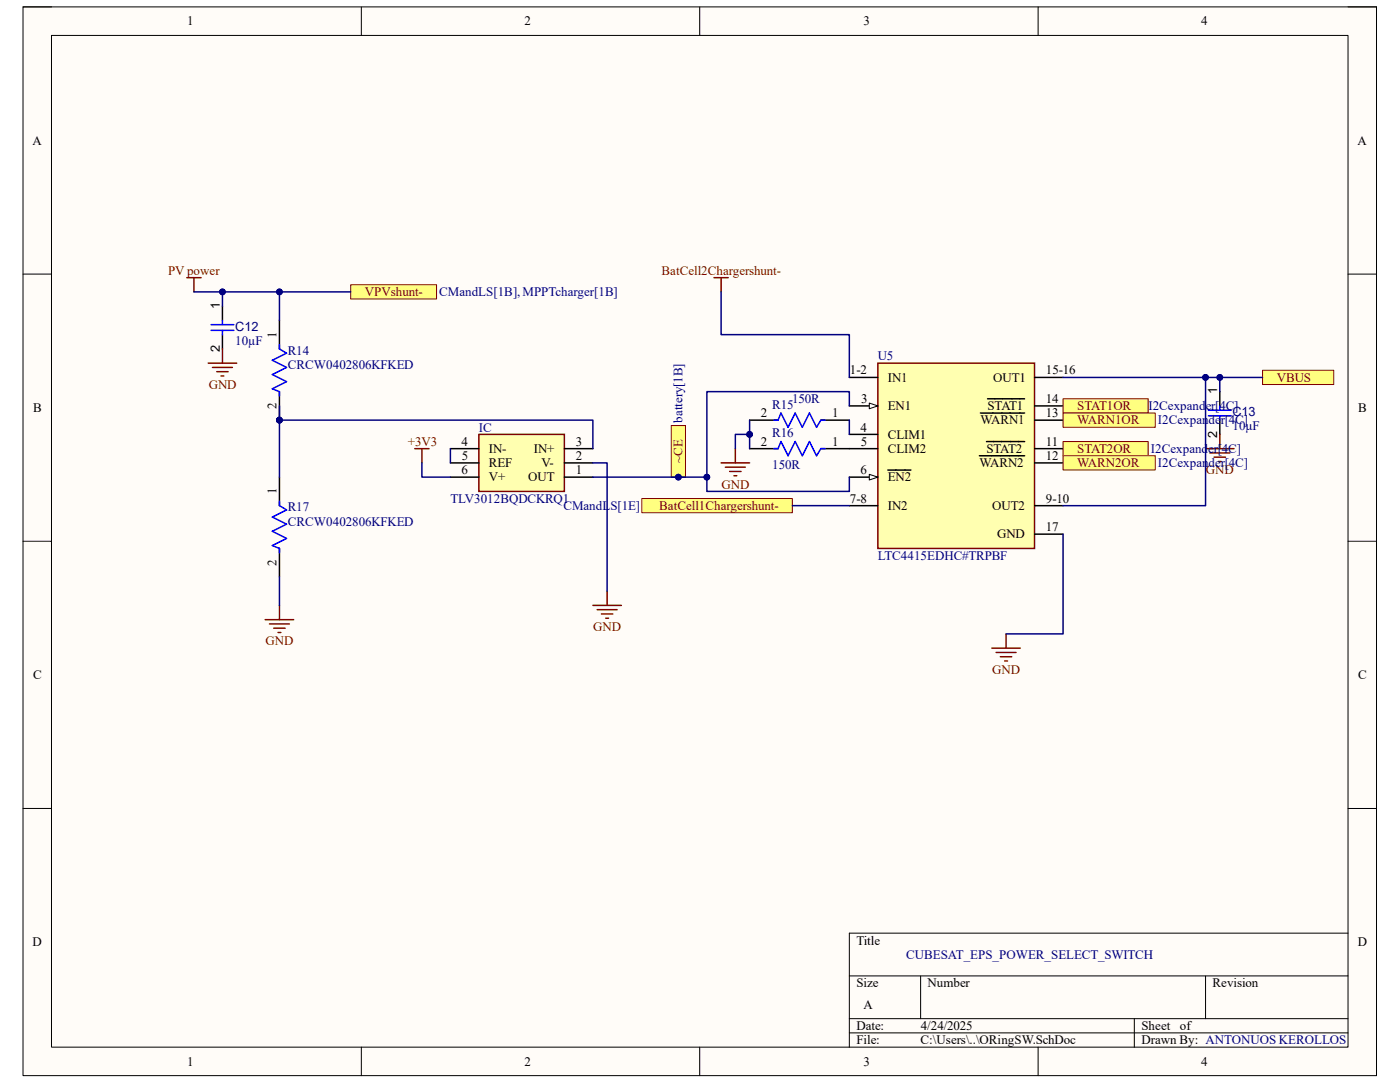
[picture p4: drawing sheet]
<svg xmlns="http://www.w3.org/2000/svg" width="279mm" height="216mm" viewBox="0 0 279 216" stroke-linecap="round" stroke-linejoin="round" font-family="sans-serif">
<path d="M4.6 1.4h270.1v213.2h-270.1z" fill-rule="evenodd" fill="#fffcf8"/>
<path d="M4.6 1.4h270.1v213.2h-270.1z" fill="none" stroke="#000" stroke-width=".2"/>
<path d="M10.3 7.1h258.7v201.8h-258.7z" fill-rule="evenodd" fill="#fffcf8"/>
<g fill="none" stroke="#000" stroke-width=".2">
<path d="M4.6 1.4h5.7M10.3 7.1h258.7v201.8h-258.7zM72.1 1.4v5.7M139.6 1.4v5.7M207.2 1.4v5.7M269 1.4h5.7v5.7M4.6 54.7h5.7M269 54.7h5.7M4.6 108h5.7M269 108h5.7M4.6 161.3h5.7M269 161.3h5.7"/>
<path d="M169.5 194.7h99.5M183.7 194.7v8.6M240.6 194.7v8.6M269 186.2h-99.5v22.7M72.1 208.9v5.7M139.6 208.9v5.7M169.5 203.3h99.5M169.5 206.1h99.5M207.2 208.9v5.7M226.4 203.3v5.6M274.7 208.9v5.7"/>
</g>
<path d="M175.2 72.5h31.3v36.9h-31.3z" fill-rule="evenodd" fill="#ffffb0"/>
<path d="M175.2 72.5h31.3v36.9h-31.3z" fill="none" stroke="#800000" stroke-width=".3"/>
<path d="M169.5 75.3h5.7M206.5 75.3h5.7M169.5 86.7h5.7M169.5 89.5h5.7M169.5 95.2h5.7M169.5 100.9h5.7M206.5 100.9h5.7" fill="none" stroke="#000" stroke-width=".3"/>
<path d="M173.5 94.6l1.7 .6-1.7 .6z" fill="#f8fcff"/>
<path d="M173.5 94.6l1.7 .6-1.7 .6z" fill="none" stroke="#000" stroke-width=".2"/>
<path d="M197.1 79.6h7.4M169.5 81h5.7M177.2 93.8h4.6M195.5 90.9h9M195.7 82.4h8.8M196.9 88.1h7.6M206.5 81h5.7M206.5 89.5h5.7M206.5 83.8h5.7M206.5 92.4h5.7" fill="none" stroke="#000" stroke-width=".3"/>
<path d="M173.5 80.4l1.7 .6-1.7 .6z" fill="#f8fcff"/>
<path d="M173.5 80.4l1.7 .6-1.7 .6z" fill="none" stroke="#000" stroke-width=".2"/>
<path d="M44.4 61.1v2.8M44.4 66.8v2.8M206.5 106.6h5.7" fill="none" stroke="#000" stroke-width=".3"/>
<g fill="none" stroke="#800000" stroke-width=".3">
<path d="M37.3 55.4h2.8M38.7 55.4v2.8M41.5 72.5h5.7M42.4 73.3h4M43.3 74.2h2.2M44.1 75h.6M44.4 69.6v2.9M82.8 89.5h2.8M84.2 89.5v2.9M121.2 118v2.8M52.9 123.6h5.7M53.8 124.5h4"/>
<path d="M54.6 125.3h2.3M55.5 126.2h.5M55.8 120.8v2.8M118.3 120.8h5.7M119.2 121.7h4M120 122.5h2.3M120.9 123.4h.5M197.9 129.3h5.7M198.8 130.2h4M199.6 131h2.3M200.5 131.9h.6M200.8 126.5v2.8"/>
</g>
<path d="M42.1 65.9h4.6M42.1 64.8h4.6M44.4 63.9v.9M44.4 65.9v.9" fill="none" stroke="#00f" stroke-width=".3"/>
<path d="M252 73.9h14.2v2.8h-14.2z" fill-rule="evenodd" fill="#ffff80"/>
<path d="M252 73.9h14.2v2.8h-14.2z" fill="none" stroke="#800000" stroke-width=".2"/>
<path d="M243.4 78.1v2.9M149.6 89.5h5.7M149.6 83.8h5.7M163.8 89.5h5.7M163.8 83.8h5.7M243.4 83.8v2.9" fill="none" stroke="#000" stroke-width=".3"/>
<path d="M154.4 89.5h.9l.6-1.4 1.4 2.8 1.4-2.8 1.4 2.8 1.4-2.8 1.5 2.8 .8-1.4h.9M154.4 83.8h.9l.6-1.4 1.4 2.9 1.4-2.9 1.4 2.9 1.4-2.9 1.5 2.9 .8-1.5h.9M241.2 83h4.5M241.2 81.9h4.5M243.4 81v.9M243.4 83v.8" fill="none" stroke="#00f" stroke-width=".3"/>
<path d="M143.9 92.4h5.7M144.8 93.2h3.9M145.6 94.1h2.3M146.5 94.9h.5M146.8 89.5v2.9M240.6 89.5h5.7M241.4 90.4h4M242.3 91.2h2.3M243.2 92.1h.5M243.4 86.7v2.8" fill="none" stroke="#800000" stroke-width=".3"/>
<path d="M134 84.9h2.8v10.3h-2.8z" fill-rule="evenodd" fill="#ffff80"/>
<path d="M134 84.9h2.8v10.3h-2.8z" fill="none" stroke="#800000" stroke-width=".2"/>
<circle cx="135.4" cy="95.2" r=".57" fill="#000080"/>
<circle cx="135.4" cy="95.2" r=".57" fill="none" stroke="#000080" stroke-width=".2"/>
<path d="M212.2 79.6h16.9v2.8h-16.9z" fill-rule="evenodd" fill="#ffff80"/>
<path d="M212.2 79.6h16.9v2.8h-16.9z" fill="none" stroke="#800000" stroke-width=".2"/>
<path d="M212.2 82.4h18.4v2.9h-18.4z" fill-rule="evenodd" fill="#ffff80"/>
<path d="M212.2 82.4h18.4v2.9h-18.4z" fill="none" stroke="#800000" stroke-width=".2"/>
<path d="M212.2 88.1h16.9v2.8h-16.9z" fill-rule="evenodd" fill="#ffff80"/>
<path d="M212.2 88.1h16.9v2.8h-16.9z" fill="none" stroke="#800000" stroke-width=".2"/>
<path d="M212.2 90.9h18.4v2.9h-18.4z" fill-rule="evenodd" fill="#ffff80"/>
<path d="M212.2 90.9h18.4v2.9h-18.4z" fill="none" stroke="#800000" stroke-width=".2"/>
<path d="M70 56.8h17.1v2.9h-17.1z" fill-rule="evenodd" fill="#ffff80"/>
<path d="M70 56.8h17.1v2.9h-17.1z" fill="none" stroke="#800000" stroke-width=".2"/>
<path d="M142.5 55.4h2.8M143.9 55.4v2.8" fill="none" stroke="#800000" stroke-width=".3"/>
<path d="M128.1 99.5h30v2.8h-30z" fill-rule="evenodd" fill="#ffff80"/>
<path d="M128.1 99.5h30v2.8h-30z" fill="none" stroke="#800000" stroke-width=".2"/>
<path d="M95.6 86.7h17v11.4h-17z" fill-rule="evenodd" fill="#ffffb0"/>
<path d="M95.6 86.7h17v11.4h-17z" fill="none" stroke="#800000" stroke-width=".3"/>
<path d="M89.9 95.2h5.7M89.9 92.4h5.7M89.9 89.5h5.7M112.6 95.2h5.7M112.6 92.4h5.7M112.6 89.5h5.7" fill="none" stroke="#000" stroke-width=".3"/>
<circle cx="55.8" cy="83.8" r=".57" fill="#000080"/>
<circle cx="55.8" cy="83.8" r=".57" fill="none" stroke="#000080" stroke-width=".2"/>
<path d="M55.8 63.9v5.7M55.8 78.1v5.7" fill="none" stroke="#000" stroke-width=".3"/>
<circle cx="55.8" cy="83.8" r=".57" fill="#000080"/>
<circle cx="55.8" cy="83.8" r=".57" fill="none" stroke="#000080" stroke-width=".2"/>
<path d="M55.8 68.8v.8l1.4 .9-2.9 1.4 2.9 1.4-2.9 1.4 2.9 1.5-2.9 1.4 1.5 .5v.9M55.8 100v.9l1.4 .8-2.9 1.5 2.9 1.4-2.9 1.4 2.9 1.4-2.9 1.5 1.5 .5v.9" fill="none" stroke="#00f" stroke-width=".3"/>
<path d="M55.8 95.2v5.7M55.8 109.4v5.7" fill="none" stroke="#000" stroke-width=".3"/>
<path d="M55.8 81v14.2" fill="none" stroke="#000080" stroke-width=".3"/>
<circle cx="55.8" cy="83.8" r=".57" fill="#000080"/>
<circle cx="55.8" cy="83.8" r=".57" fill="none" stroke="#000080" stroke-width=".2"/>
<path d="M38.7 58.2h31.3M55.8 115.1v5.7" fill="none" stroke="#000080" stroke-width=".3"/>
<circle cx="44.4" cy="58.2" r=".57" fill="#000080"/>
<circle cx="44.4" cy="58.2" r=".57" fill="none" stroke="#000080" stroke-width=".2"/>
<circle cx="55.8" cy="58.2" r=".57" fill="#000080"/>
<circle cx="55.8" cy="58.2" r=".57" fill="none" stroke="#000080" stroke-width=".2"/>
<path d="M55.8 58.2v5.7" fill="none" stroke="#000080" stroke-width=".3"/>
<circle cx="55.8" cy="58.2" r=".57" fill="#000080"/>
<circle cx="55.8" cy="58.2" r=".57" fill="none" stroke="#000080" stroke-width=".2"/>
<path d="M44.4 58.2v2.9" fill="none" stroke="#000080" stroke-width=".3"/>
<circle cx="44.4" cy="58.2" r=".57" fill="#000080"/>
<circle cx="44.4" cy="58.2" r=".57" fill="none" stroke="#000080" stroke-width=".2"/>
<path d="M212.2 75.3h39.8" fill="none" stroke="#000080" stroke-width=".3"/>
<circle cx="240.6" cy="75.3" r=".57" fill="#000080"/>
<circle cx="240.6" cy="75.3" r=".57" fill="none" stroke="#000080" stroke-width=".2"/>
<circle cx="243.4" cy="75.3" r=".57" fill="#000080"/>
<circle cx="243.4" cy="75.3" r=".57" fill="none" stroke="#000080" stroke-width=".2"/>
<path d="M240.6 75.3v25.6h-28.4" fill="none" stroke="#000080" stroke-width=".3"/>
<circle cx="240.6" cy="75.3" r=".57" fill="#000080"/>
<circle cx="240.6" cy="75.3" r=".57" fill="none" stroke="#000080" stroke-width=".2"/>
<path d="M143.9 58.2v8.6h25.6v8.5M149.6 83.8v5.7M212.2 106.6v19.9h-11.4" fill="none" stroke="#000080" stroke-width=".3"/>
<circle cx="149.6" cy="86.7" r=".57" fill="#000080"/>
<circle cx="149.6" cy="86.7" r=".57" fill="none" stroke="#000080" stroke-width=".2"/>
<path d="M149.6 86.7h-2.8v2.8" fill="none" stroke="#000080" stroke-width=".3"/>
<circle cx="149.6" cy="86.7" r=".57" fill="#000080"/>
<circle cx="149.6" cy="86.7" r=".57" fill="none" stroke="#000080" stroke-width=".2"/>
<path d="M169.5 81v-2.9h-28.4v20h28.4v-2.9M169.5 83.8v2.9M158.1 100.9h11.4" fill="none" stroke="#000080" stroke-width=".3"/>
<circle cx="141.1" cy="95.2" r=".57" fill="#000080"/>
<circle cx="141.1" cy="95.2" r=".57" fill="none" stroke="#000080" stroke-width=".2"/>
<path d="M89.9 89.5v2.9M118.3 95.2h22.8" fill="none" stroke="#000080" stroke-width=".3"/>
<circle cx="141.1" cy="95.2" r=".57" fill="#000080"/>
<circle cx="141.1" cy="95.2" r=".57" fill="none" stroke="#000080" stroke-width=".2"/>
<circle cx="135.4" cy="95.2" r=".57" fill="#000080"/>
<circle cx="135.4" cy="95.2" r=".57" fill="none" stroke="#000080" stroke-width=".2"/>
<path d="M55.8 83.8h62.5v5.7" fill="none" stroke="#000080" stroke-width=".3"/>
<circle cx="55.8" cy="83.8" r=".57" fill="#000080"/>
<circle cx="55.8" cy="83.8" r=".57" fill="none" stroke="#000080" stroke-width=".2"/>
<path d="M243.4 75.3v2.8M84.2 92.4v2.8h5.7M118.3 92.4h2.9v25.6" fill="none" stroke="#000080" stroke-width=".3"/>
<circle cx="243.4" cy="75.3" r=".57" fill="#000080"/>
<circle cx="243.4" cy="75.3" r=".57" fill="none" stroke="#000080" stroke-width=".2"/>
<g font-size="2.6">
<text x="37.4" y="5.1">1</text>
<text x="104.7" y="5.1">2</text>
<text x="172.3" y="5.1">3</text>
<text x="239.7" y="5.1">4</text>
<text x="6.5" y="28.9">A</text>
<text x="270.9" y="28.9">A</text>
<text x="55.2" y="67.4" transform="rotate(-90 55.2 67.4)">1</text>
<text x="169.6" y="74.7">1-2</text>
<text x="177.2" y="76.2">IN1</text>
<text x="198.2" y="76.2">OUT1</text>
<text x="208.7" y="74.7">15-16</text>
<text x="6.6" y="82.2">B</text>
<text x="55.2" y="81.6" transform="rotate(-90 55.2 81.6)">2</text>
<text x="151.8" y="83.3">2</text>
<text x="166.1" y="83.3">1</text>
<text x="171.8" y="80.4">3</text>
<text x="177.2" y="81.8">EN1</text>
<text x="197.1" y="81.8">STAT1</text>
<text x="208.7" y="80.4">14</text>
<text x="208.7" y="83.3">13</text>
<text x="271.1" y="82.2">B</text>
<text x="92.1" y="88.9">4</text>
<text x="114.9" y="88.9">3</text>
<text x="151.8" y="88.9">2</text>
<text x="166.1" y="88.9">1</text>
<text x="171.7" y="86.1">4</text>
<text x="171.8" y="88.9">5</text>
<text x="177.2" y="87.5">CLIM1</text>
<text x="195.7" y="84.7">WARN1</text>
<text x="208.7" y="88.9">11</text>
<text x="92.1" y="94.7">6</text>
<text x="92.2" y="91.8">5</text>
<text x="97.5" y="93.2">REF</text>
<text x="97.5" y="90.4">IN-</text>
<text x="106.5" y="90.4">IN+</text>
<text x="108" y="93.2">V-</text>
<text x="114.9" y="94.7">1</text>
<text x="114.9" y="91.8">2</text>
<text x="171.7" y="94.7">6</text>
<text x="177.2" y="90.4">CLIM2</text>
<text x="195.5" y="93.2">WARN2</text>
<text x="196.8" y="90.4">STAT2</text>
<text x="208.7" y="91.8">12</text>
<text x="55.2" y="98.6" transform="rotate(-90 55.2 98.6)">1</text>
<text x="97.5" y="96.1">V+</text>
<text x="105.4" y="96.1">OUT</text>
<text x="169.6" y="100.3">7-8</text>
<text x="177.2" y="101.7">IN2</text>
<text x="177.2" y="96.1">EN2</text>
<text x="198" y="101.7">OUT2</text>
<text x="208.7" y="100.3">9-10</text>
<text x="199" y="107.4">GND</text>
<text x="208.7" y="106">17</text>
<text x="55.2" y="112.9" transform="rotate(-90 55.2 112.9)">2</text>
<text x="6.6" y="135.5">C</text>
<text x="271.1" y="135.5">C</text>
<text x="6.5" y="188.8">D</text>
<text x="170.9" y="188.5">Title</text>
<text x="271" y="188.8">D</text>
<text x="170.9" y="197">Size</text>
<text x="185.1" y="197">Number</text>
<text x="242" y="197">Revision</text>
<text x="172.3" y="201.3">A</text>
<text x="170.9" y="205.5">Date:</text>
<text x="170.9" y="208.4">File:</text>
<text x="183.7" y="208.4">C:\Users\..\ORingSW.SchDoc</text>
<text x="183.7" y="205.5">4/24/2025</text>
<text x="227.8" y="205.5">Sheet</text>
<text x="227.8" y="208.4">Drawn By: ANTONUOS KEROLLOS</text>
<text x="235.5" y="205.5">of</text>
<text x="37.4" y="212.6">1</text>
<text x="104.7" y="212.6">2</text>
<text x="172.3" y="212.6">3</text>
<text x="239.7" y="212.6">4</text>
</g>
<g font-size="2.6" fill="#800000">
<text x="33.5" y="54.8">PV power</text>
<text x="72.8" y="59.1">VPVshunt-</text>
<text x="132" y="54.8">BatCell2Chargershunt-</text>
<text x="41.7" y="77.6">GND</text>
<text x="254.8" y="76.2">VBUS</text>
<text x="215" y="81.8">STAT1OR</text>
<text x="81.4" y="88.9">+3V3</text>
<text x="215" y="84.7">WARN1OR</text>
<text x="136.2" y="92.4" transform="rotate(-90 136.2 92.4)">~CE</text>
<text x="215" y="90.4">STAT2OR</text>
<text x="215" y="93.2">WARN2OR</text>
<text x="240.7" y="94.7">GND</text>
<text x="131.6" y="101.7">BatCell1Chargershunt-</text>
<text x="144" y="97.5">GND</text>
<text x="118.4" y="125.9">GND</text>
<text x="53" y="128.8">GND</text>
<text x="198" y="134.5">GND</text>
</g>
<g font-size="2.6" fill="#000080">
<text x="87.7" y="59.1">CMandLS[1B], MPPTcharger[1B]</text>
<text x="46.9" y="68.7">10µF</text>
<text x="57.4" y="70.7">R14</text>
<text x="175.2" y="71.9">U5</text>
<text x="57.4" y="73.6">CRCW0402806KFKED</text>
<text x="154.1" y="81.6">R15</text>
<text x="158.1" y="80.4">150R</text>
<text x="229.2" y="81.8">I2Cexpander[4C]</text>
<text x="95.5" y="86.1">IC</text>
<text x="136.2" y="84.3" transform="rotate(-90 136.2 84.3)">battery[1B]</text>
<text x="154.1" y="87.2">R16</text>
<text x="231.1" y="84.7">I2Cexpander[4C]</text>
<text x="246" y="85.8">10µF</text>
<text x="154.1" y="93.5">150R</text>
<text x="229.7" y="90.4">I2Cexpander[4C]</text>
<text x="231.1" y="93.2">I2Cexpander[4C]</text>
<text x="89.9" y="100.3">TLV3012BQDCKRQ1</text>
<text x="112.4" y="101.7">CMandLS[1E]</text>
<text x="57.4" y="102">R17</text>
<text x="57.4" y="104.9">CRCW0402806KFKED</text>
<text x="175.2" y="111.7">LTC4415EDHC#TRPBF</text>
<text x="180.8" y="191.3">CUBESAT_EPS_POWER_SELECT_SWITCH</text>
</g>
<g font-size="2.5">
<text x="43.9" y="61.6" transform="rotate(-90 43.9 61.6)">1</text>
<text x="43.9" y="70.3" transform="rotate(-90 43.9 70.3)">2</text>
<text x="242.9" y="78.7" transform="rotate(-90 242.9 78.7)">1</text>
<text x="242.9" y="87.4" transform="rotate(-90 242.9 87.4)">2</text>
</g>
<g font-size="2.5" fill="#000080">
<text x="46.9" y="66">C12</text>
<text x="246" y="83">C13</text>
</g>
</svg>
